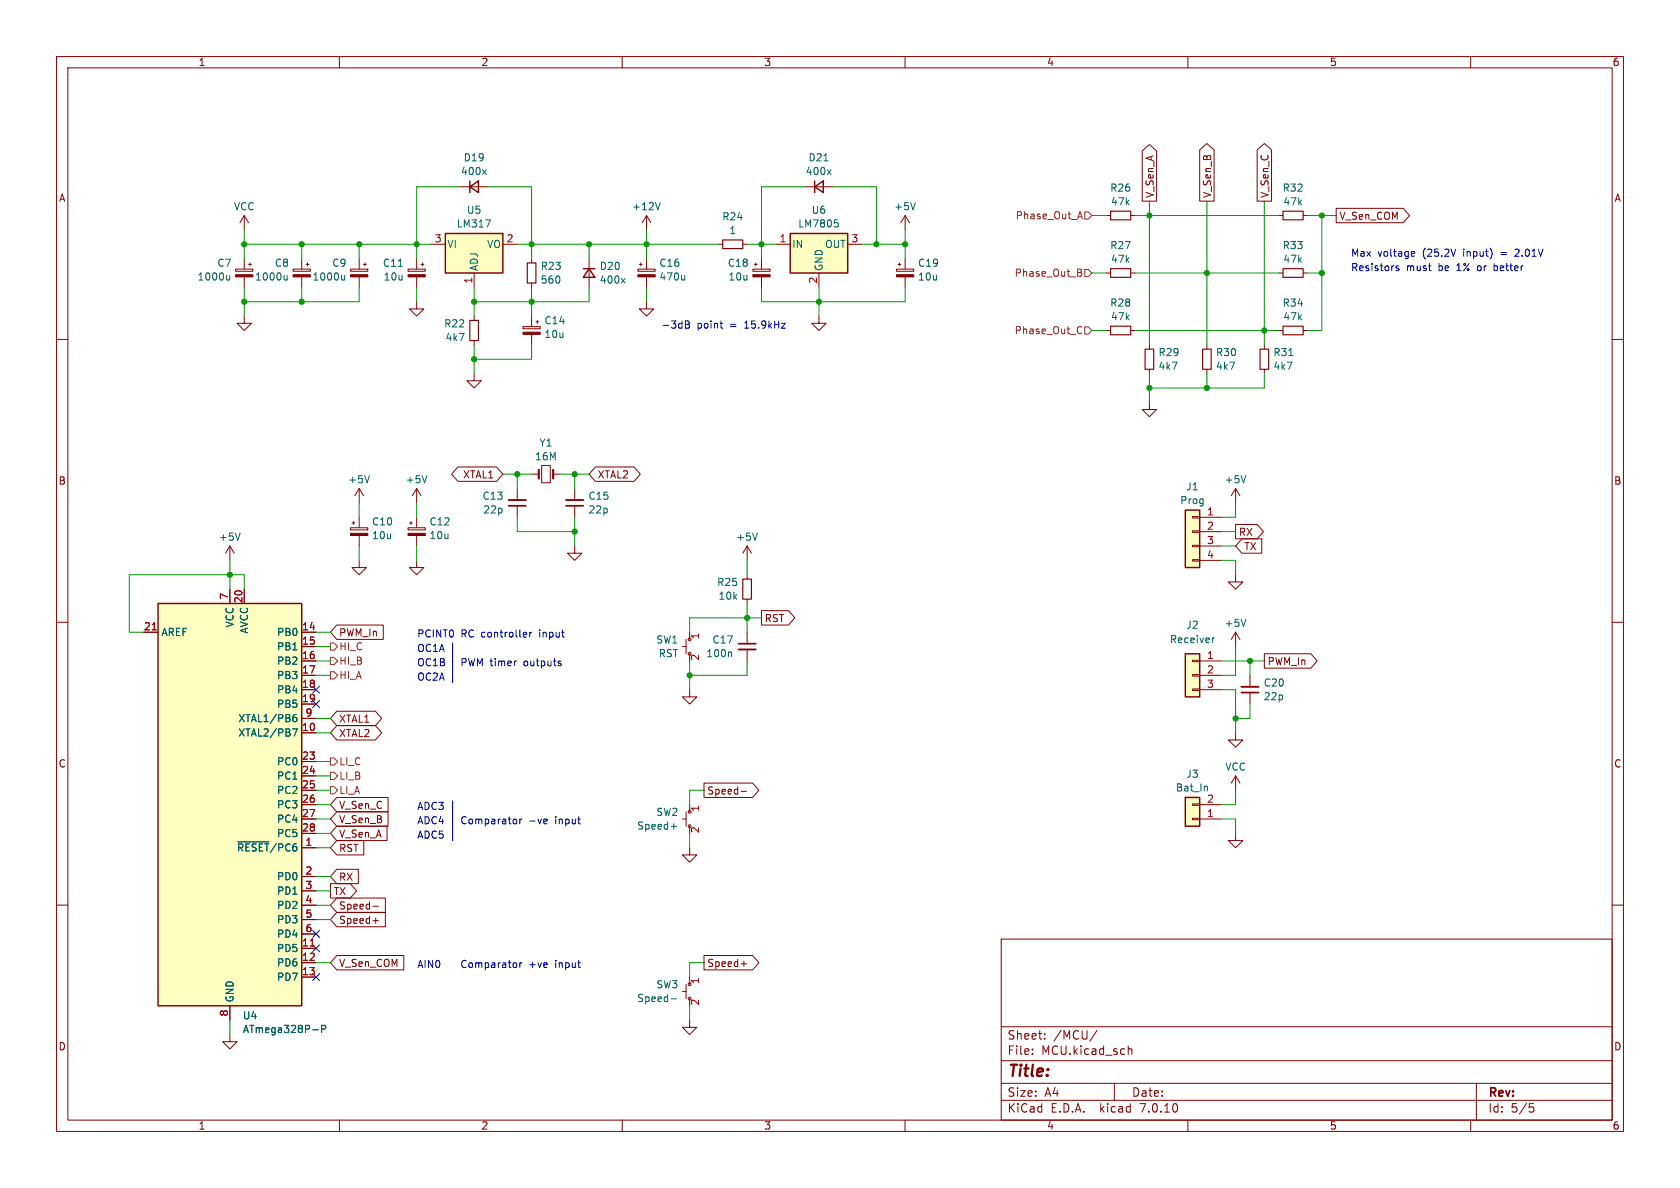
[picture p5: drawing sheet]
<svg xmlns="http://www.w3.org/2000/svg" width="297mm" height="210mm" viewBox="0 0 297 210" stroke-linecap="round" stroke-linejoin="round" font-family="sans-serif">
<g fill="none" stroke="#840000" stroke-width=".18">
<path d="M10 10h277v190h-277zM12 12h273v186h-273zM60 10v2M110 10v2M160 10v2M210 10v2M260 10v2M43.2 38.1v2.5M43.2 38.1l-.8 1.3M43.2 38.1l.7 1.3M81.3 33h5.1M114.3 38.1l.8 1.3"/>
<path d="M114.3 38.1v2.5M114.3 38.1l-.8 1.3M142.2 33h5.1M160 38.1l-.7 1.3M160 38.1v2.5M160 38.1l.8 1.3M195.6 38.1h.7M199.9 38.1h.8M201.9 26.7l1.3-1.1 1.3 1.1v8.9h-2.6zM212.1 26.5l1.3-1.1 1.2 1.1v9.1h-2.5zM222.2 26.5l1.3-1.1 1.3 1.1v9.1h-2.6zM226.1 38.1h.7"/>
<path d="M230.4 38.1h.7M236.2 36.8h11.9l1.1 1.3-1.1 1.3h-11.9zM10 60h2M41.7 47.6h3v.4h-3zM43.2 55.9v1.3h-1.3l1.3 1.2 1.2-1.2h-1.2M43.2 45.7v1.9M43.2 48.9v1.9M43.9 46.7h.5M44.2 46.5v.5M51.8 47.6h3.1v.4h-3.1zM53.3 45.7v1.9M53.3 48.9v1.9"/>
<path d="M54.1 46.7h.5M54.4 46.5v.5M62 47.6h3v.4h-3zM63.5 45.7v1.9M63.5 48.9v1.9M64.3 46.7h.5M64.5 46.5v.5M72.1 47.6h3.1v.4h-3.1zM73.7 53.3v1.3h-1.3l1.3 1.3 1.2-1.3h-1.2M73.7 45.7v1.9M73.7 48.9v1.9M74.4 46.7h.5"/>
<path d="M74.7 46.5v.5M76.2 43.2h2.5M83.8 48.3v2.5M83.8 55.9v.7M88.9 43.2h2.5M92.5 57.7h3v.4h-3zM94 45.7v.8M94 50v.8M94 55.9v1.8M94 59.1v1.9M94.7 56.9h.5M95 56.6v.6"/>
<path d="M104.1 45.7v5.1M112.8 47.6h3v.4h-3zM113 46.7h.5M113.3 46.5v.5M114.3 53.3v1.3h-1.3l1.3 1.3 1.3-1.3h-1.3M114.3 45.7v1.9M114.3 48.9v1.9M127 43.2h.8M131.3 43.2h.8M133.1 47.6h3v.4h-3zM133.3 46.7h.6M133.6 46.5v.5"/>
<path d="M134.6 45.7v1.9M134.6 48.9v1.9M137.2 43.2h2.5M144.8 55.9v1.3h-1.3l1.3 1.2 1.2-1.2h-1.2M144.8 48.3v2.5M149.9 43.2h2.5M158.5 47.6h3v.4h-3zM158.7 46.7h.6M159 46.5v.5M160 45.7v1.9M160 48.9v1.9M195.6 58.4h.7"/>
<path d="M195.6 48.3h.7M199.9 58.4h.8M199.9 48.3h.8M226.1 58.4h.7M226.1 48.3h.7M230.4 58.4h.7M230.4 48.3h.7M285 60h2M83.8 66v1.3h-1.3l1.3 1.3 1.3-1.3h-1.3M83.8 60.2v.8M203.2 71.1v1.3h1.3l-1.3 1.3-1.3-1.3h1.3M203.2 61v.7"/>
<path d="M203.2 65.3v.7M213.4 61v.7M213.4 65.3v.7M223.5 61v.7M223.5 65.3v.7M40.6 96.5l-.7 1.3M40.6 96.5v2.6M40.6 96.5l.8 1.3M62 93.3h3v.4h-3zM62.2 92.5h.5M62.5 92.2v.5M63.5 99.1v1.2h-1.3l1.3 1.3 1.3-1.3h-1.3"/>
<path d="M63.5 86.4v2.5M63.5 91.4v1.9M63.5 94.7v1.8M63.5 86.4l-.8 1.2M63.5 86.4l.8 1.2M72.1 93.3h3.1v.4h-3.1zM72.4 92.5h.5M72.6 92.2v.5M73.7 99.1v1.2h-1.3l1.3 1.3 1.2-1.3h-1.2M73.7 86.4v2.5M73.7 91.4v1.9M73.7 94.7v1.8"/>
<path d="M73.7 86.4l-.8 1.2M73.7 86.4l.7 1.2M81 82.5h6.8l1.1 1.3-1.1 1.3h-6.8l-1.2-1.3zM91.4 86.4v2M91.4 89.4v2M94 83.8h1.2M95.8 82.3h1.5v3h-1.5zM97.8 83.8h1.3M101.6 96.5v1.3h-1.3l1.3 1.3 1.3-1.3h-1.3M101.6 86.4v2M101.6 89.4v2M105.3 82.5h6.8l1.1 1.3-1.1 1.3h-6.8l-1.2-1.3z"/>
<path d="M132.1 96.5v2.6M132.1 96.5l.7 1.3M132.1 96.5l-.8 1.3M210.8 98.9h1.3v.3h-1.3zM210.8 96.4h1.3v.2h-1.3zM210.8 93.9h1.3v.2h-1.3zM210.8 91.3h1.3v.3h-1.3zM212.1 91.4h3.8M212.1 94h3.8M212.1 96.5h3.8M212.1 99.1h3.8M218.4 92.7h3.9l1.1 1.3-1.1 1.3h-3.9z"/>
<path d="M218.4 86.4v2.5M218.4 86.4l.8 1.2M218.4 86.4l-.7 1.2M219.6 95.2h3.5v2.6h-3.5l-1.2-1.3zM10 110h2M25.4 111.8h2.5M40.6 104.1v2.6M43.2 104.1v2.6M53.3 114.3h2.6M53.3 111.8h2.6M53.3 116.8h2.6M53.3 119.4h2.6"/>
<path d="M59.5 110.5h8.3v2.5h-8.3l-1.1-1.2zM120.6 114.3h.7M121.3 113v2.6M121.9 111.8v1.2M121.9 115.6v1.2M132.1 101.6v.8M132.1 105.9v.8M132.1 111.8v2M132.1 114.8v2M134.6 107.9h4.8l1.1 1.3-1.1 1.3h-4.8zM210.8 119.3h1.3v.2h-1.3zM210.8 116.7h1.3v.3h-1.3z"/>
<path d="M212.1 116.8h3.8M212.1 119.4h3.8M218.4 101.6v1.3h-1.2l1.2 1.2 1.3-1.2h-1.3M218.4 111.8l.8 1.2M218.4 111.8v2.5M218.4 111.8l-.7 1.2M221 119.4v2M223.5 115.6h8.2l1.2 1.2-1.2 1.3h-8.2zM285 110h2M53.3 129.5h2.6M53.3 121.9h2.6M53.3 124.5h2.6"/>
<path d="M53.3 134.6h2.6M53.3 137.2h2.6M53.3 139.7h2.6M53.3 127h2.6M59.5 128.3h6.9l1.1 1.2-1.1 1.3h-6.9l-1.1-1.3zM59.5 125.7h6.9l1.1 1.3-1.1 1.3h-6.9l-1.1-1.3zM121.9 121.9v1.3h-1.3l1.3 1.3 1.3-1.3h-1.3M124.5 138.4h8.6l1.1 1.3-1.1 1.3h-8.6zM131 139.9h1M210.8 121.8h1.3v.2h-1.3zM212.1 121.9h3.8M218.4 129.5v1.3h-1.2l1.2 1.3 1.3-1.3h-1.3"/>
<path d="M218.4 137.2v2.5M218.4 137.2l-.7 1.2M218.4 137.2l.8 1.2M221 122.4v2.1M10 160h2M53.3 144.8h2.6M53.3 149.9h2.6M53.3 154.9h2.6M53.3 142.2h2.6M53.3 147.3h2.6M53.3 157.5h2.6M58.4 156.2h3.5l1.1 1.3-1.1 1.3h-3.5z"/>
<path d="M59.5 148.6h4.8v2.5h-4.8l-1.1-1.2zM59.5 153.7h3.8v2.5h-3.8l-1.1-1.3zM59.5 158.7h8.6v2.6h-8.6l-1.1-1.3zM59.5 143.5h9.1v2.6h-9.1l-1.1-1.3zM59.5 146h8.9v2.6h-8.9l-1.1-1.3zM59.5 141h9.1v2.5h-9.1l-1.1-1.3zM120.6 144.8h.7M121.3 143.5v2.6M121.9 149.9v1.2h-1.3l1.3 1.3 1.3-1.3h-1.3M121.9 142.2v1.3M121.9 146.1v1.2M210.8 142.1h1.3v.3h-1.3z"/>
<path d="M210.8 144.7h1.3v.2h-1.3zM212.1 144.8h3.8M212.1 142.2h3.8M218.4 147.3v1.3h-1.2l1.2 1.3 1.3-1.3h-1.3M285 160h2M40.6 177.8v2.5M53.3 167.6h2.6M53.3 170.2h2.6M53.3 172.7h2.6M53.3 160h2.6M53.3 162.6h2.6M53.3 165.1h2.6"/>
<path d="M59.5 168.9h11.9v2.6h-11.9l-1.1-1.3zM59.5 161.3h8.6v2.5h-8.6l-1.1-1.2zM65.9 162.7h1M65.9 160.2h1M120.6 175.3h.7M121.3 174v2.5M121.9 172.7v1.3M121.9 176.5v1.3M124.5 168.9h8.6l1.1 1.3-1.1 1.3h-8.6zM131 170.4h1M177 166h108v32h-108zM40.6 182.9v1.3h1.3l-1.3 1.2-1.2-1.2h1.2"/>
<path d="M60 198v2M110 198v2M121.9 180.3v1.3h-1.3l1.3 1.3 1.3-1.3h-1.3M160 198v2M177 194.5h108M177 191.5h108M177 187.5h108M177 181.5h108M182.5 186.3v.1M182.5 185.5v.1M184.7 183.6v.1M184.7 182.8v.1"/>
<path d="M194 182.1l-1.3 2M197 191.5v3M199.5 184.9v1.5M199.5 185.5l.2-.1 .3 .1 .1 .9M210 198v2M260 198v2M261 191.5v6.5M270.4 195.1h.7M270.5 195.7h.4l.3 .3-.2 .5-.5 .1"/>
<circle cx="121.9" cy="113" r=".25"/>
<circle cx="121.9" cy="115.6" r=".25"/>
<circle cx="121.9" cy="146" r=".25"/>
<circle cx="121.9" cy="143.5" r=".25"/>
<circle cx="121.9" cy="174" r=".25"/>
<circle cx="121.9" cy="176.5" r=".25"/>
</g>
<path d="M83.1 33l1.5-1v2zM83.1 32v2M144 33l1.5-1v2zM144 32v2M78.7 41.3h10.2v7h-10.2zM103.1 47.5h2.1M104.1 47.5l1.1 1.5h-2.1zM139.7 41.3h10.2v7h-10.2zM209.5 90.2h2.6v10.1h-2.6zM27.9 106.7h25.4v71.1h-25.4zM209.5 115.6h2.6v7.6h-2.6zM209.5 141h2.6v5.1h-2.6z" fill="none" stroke="#840000" stroke-width=".25"/>
<g fill="none" stroke="#006464" stroke-width=".18">
<path d="M85.3 30l.7 .9M85.8 38.9h.9l-.6 1.2M86 30l-.7 .9M116.7 35.8l-.4 1.3M145.7 28.4h.7M146.3 30l.6 .9M146.9 30l-.6 .9M147.5 38.9h.6M148 39.3l.2 .3v.3l-.2 .2M161.8 35.8l-.4 1.3M40.6 49.4l-.2 .1-.3-.1M40.6 48.7v.8"/>
<path d="M50.8 48.7v.8M50.8 49.4l-.2 .1-.3-.1M60.9 49.4l-.2 .1-.3-.1M60.9 48.7v.8M70.4 47.1h.7M109.8 49.2l.7 .9M110.5 49.2l-.7 .9M121 48.7v.8M121 49.4l-.1 .1M227.9 62.9h.7M42.5 94.2l-.5 1.3M65.3 84.1l-.4 1.2"/>
<path d="M75.5 84.1l-.4 1.2M133.9 94.2l-.4 1.3M220.3 84.1l-.5 1.2M129.2 115.3l.1 .1v.7M214.3 112.8v.8M214.7 112.8l-.4 .2M220.3 109.5l-.5 1.2M51.7 128.8h.9l-.6 1.3M51.8 126.9l.4-.1 .3 .2-.1 .5-.4 .1-.2-.1M52.4 126.3l-.4 .1-.2 .2M213.4 139l.1 .8M42 148.8h5.5"/>
<path d="M118.6 146.1h1M118.6 176.6h1M55.3 182h.9M56.9 181.9h.6l.1-.2-.1-.3-.6-.1v1.2"/>
</g>
<g fill="none" stroke="#840000" stroke-width=".2">
<path d="M196.3 37.3h3.6v1.6h-3.6zM226.8 37.3h3.6v1.6h-3.6zM83.1 56.6h1.5v3.6h-1.5zM93.2 46.5h1.5v3.5h-1.5zM127.8 42.4h3.5v1.5h-3.5zM196.3 57.7h3.6v1.5h-3.6zM196.3 47.5h3.6v1.5h-3.6zM226.8 47.5h3.6v1.5h-3.6zM226.8 57.7h3.6v1.5h-3.6zM202.4 61.7h1.6v3.6h-1.6zM212.6 61.7h1.5v3.6h-1.5zM222.8 61.7h1.5v3.6h-1.5z"/>
<path d="M131.3 102.4h1.5v3.5h-1.5z"/>
</g>
<g fill="#ffffc2" stroke="#ffffc2" stroke-width=".18">
<path d="M139.7 41.3h10.2v7h-10.2z"/>
<path d="M78.7 41.3h10.2v7h-10.2z"/>
<path d="M27.9 106.7h25.4v71.1h-25.4z"/>
<path d="M209.5 141h2.6v5.1h-2.6z"/>
<path d="M209.5 115.6h2.6v7.6h-2.6z"/>
<path d="M209.5 90.2h2.6v10.1h-2.6z"/>
</g>
<g fill="#840000" stroke="#840000" stroke-width=".18">
<path d="M158.5 48.6h3v.3h-3z"/>
<path d="M72.1 48.6h3.1v.3h-3.1z"/>
<path d="M62 94.3h3v.4h-3z"/>
<path d="M92.5 58.7h3v.4h-3z"/>
<path d="M72.1 94.3h3.1v.4h-3.1z"/>
<path d="M51.8 48.6h3.1v.3h-3.1z"/>
<path d="M41.7 48.6h3v.3h-3z"/>
<path d="M112.8 48.6h3v.3h-3z"/>
<path d="M62 48.6h3v.3h-3z"/>
<path d="M133.1 48.6h3v.3h-3z"/>
</g>
<path d="M89.9 88.4h3.1M100.1 88.4h3M130.6 114.8h3M219.5 121.4h3" fill="none" stroke="#840000" stroke-width=".33"/>
<path d="M89.9 89.4h3.1M100.1 89.4h3M130.6 113.8h3M219.5 122.4h3" fill="none" stroke="#840000" stroke-width=".3"/>
<path d="M95.2 83.1v1.5M97.8 83.1v1.5" fill="none" stroke="#840000" stroke-width=".38"/>
<path d="M26.9 111.3h.7M54.9 167.2h.7" fill="none" stroke="#a90000" stroke-width=".18"/>
<g fill="none" stroke="#725600" stroke-width=".18">
<path d="M190.6 38.3h.6M190.9 37.4l.5 1.3M191.8 37.5h.6l.6 .6-.6 .6h-.6zM190.5 47.6l.6 .1 .1 .2-.3 .3M190.5 48.2h.4M190.9 57.7l.3 .2M190.9 48.2l.3 .2v.3l-.7 .1M191.2 58.9l-.3 .1M191.8 47.6h.6l.6 .7-.6 .6h-.6zM191.8 57.8h.6l.6 .6-.6 .7h-.6zM58.4 116.2h.7l.6 .6-.6 .7h-.7zM58.4 118.7h.7l.6 .7-.6 .6h-.7z"/>
<path d="M58.4 113.7h.7l.6 .6-.6 .6h-.7zM58.4 134h.7l.6 .6-.6 .7h-.7zM58.4 136.5h.7l.6 .7-.6 .6h-.7zM58.4 139.1h.7l.6 .6-.6 .6h-.7z"/>
</g>
<g fill="none" stroke="#0000c2" stroke-width=".18">
<path d="M121.2 56.7h.4l.2 .3-.2 .3 .2 .2 .1 .3-.2 .2h-.5zM121.2 57.3h.4M127.3 57.2h.5M127.5 57.9l.3 .1M247.3 47.1l-.3-.1-.2 .2v.2l.5 .1v.3h-.5M249.7 44.5h.3l.1 .3-.6 .1M250 45.2l-.3 .1M264.1 46.6v1.2M264.1 47.8h.2M264.3 47l-.2 .1M268 44l-.2 .2M268.5 44.6l-.7 .7h.8"/>
<path d="M80 113.7v7zM91.3 116.8l-.2 .1M92.7 111.8h.4v.3l-.6 .1M93.1 112.6h-.4M93.7 111.8v.8M94 111.8l-.3 .2M99 117.3l.2 .2-.2 .2M99 116.8l.2 .1M80 141.6v7zM91.1 144.8l.3 .2v.4l-.3 .2M91.9 144.8v.8M92.3 144.8l-.4 .2"/>
<path d="M96.3 144.8l.4 .1v.2l-.6 .1M96.7 145.6h-.4M91.1 170.2l.3 .2v.4l-.3 .2M91.9 170.2v.8M92.3 170.2l-.4 .2"/>
</g>
<g fill="none" stroke="#009600" stroke-width=".18">
<path d="M81.3 33h-7.6v12.7M86.4 33h7.6v12.7M142.2 33h-7.6v12.7M147.3 33h7.6v10.2M193 38.1h2.6M200.7 38.1h25.4M203.2 35.6v25.4M213.4 35.6v25.4M223.5 35.6v25.4M231.1 38.1h5.1M233.7 38.1v20.3h-2.6M43.2 40.6v5.1"/>
<path d="M43.2 50.8v5.1M43.2 43.2h33M53.3 43.2v2.5M53.3 50.8v2.5M63.5 43.2v2.5M63.5 50.8v2.5h-20.3M73.7 50.8v2.5M83.8 50.8v5.1M91.4 43.2h35.6M94 50.8v5.1M104.1 50.8v2.5h-20.3M104.1 43.2v2.5"/>
<path d="M114.3 40.6v5.1M114.3 50.8v2.5M132.1 43.2h5.1M134.6 50.8v2.5h25.4v-2.5M144.8 50.8v5.1M152.4 43.2h7.6M160 40.6v5.1M193 58.4h2.6M193 48.3h2.6M200.7 58.4h25.4M200.7 48.3h25.4M231.1 48.3h2.6"/>
<path d="M83.8 61v5M94 61v2.5h-10.2M203.2 66v5.1M213.4 66v2.6M223.5 66v2.6h-20.3M40.6 99.1v5M63.5 88.9v2.5M63.5 96.5v2.6M73.7 88.9v2.5M73.7 96.5v2.6M88.9 83.8h5.1M91.4 83.8v2.6"/>
<path d="M91.4 91.4v2.6h10.2M99.1 83.8h5M101.6 83.8v2.6M101.6 91.4v5.1M132.1 99.1v2.5M215.9 94h2.5M215.9 99.1h2.5v2.5M215.9 96.5h2.5M218.4 88.9v2.5h-2.5M43.2 104.1v-2.5h-20.3v10.2h2.5M55.9 111.8h2.5M55.9 116.8h2.5"/>
<path d="M55.9 114.3h2.5M55.9 119.4h2.5M121.9 116.8v5.1M132.1 106.7v5.1M132.1 116.8v2.6h-10.2M134.6 109.2h-12.7v2.6M215.9 116.8h7.6M218.4 114.3v5.1h-2.5M221 116.8v2.6M55.9 139.7h2.5M55.9 127h2.5M55.9 129.5h2.5"/>
<path d="M55.9 134.6h2.5M55.9 137.2h2.5M124.5 139.7h-2.6v2.5M215.9 121.9h2.5v7.6M218.4 139.7v2.5h-2.5M221 124.5v2.5h-2.6M55.9 144.8h2.5M55.9 142.2h2.5M55.9 149.9h2.5M55.9 147.3h2.5M55.9 154.9h2.5M55.9 157.5h2.5"/>
<path d="M121.9 147.3v2.6M215.9 144.8h2.5v2.5M55.9 162.6h2.5M55.9 170.2h2.5M55.9 160h2.5M121.9 177.8v2.5M124.5 170.2h-2.6v2.5M40.6 180.3v2.6"/>
</g>
<path d="M55.3 123.9l1.2 1.2M55.3 121.3l1.2 1.2M56.5 123.9l-1.2 1.2M56.5 121.3l-1.2 1.2M55.3 172.1l1.2 1.2M55.3 167l1.2 1.2M55.3 164.5l1.2 1.2M56.5 172.1l-1.2 1.2M56.5 167l-1.2 1.2M56.5 164.5l-1.2 1.2" fill="none" stroke="#000084" stroke-width=".18"/>
<g fill="#009600" stroke="#009600" stroke-width=".18">
<circle cx="94" cy="43.2" r=".46"/>
<circle cx="83.8" cy="53.3" r=".46"/>
<circle cx="94" cy="53.3" r=".46"/>
<circle cx="83.8" cy="63.5" r=".46"/>
<circle cx="73.7" cy="43.2" r=".46"/>
<circle cx="114.3" cy="43.2" r=".46"/>
<circle cx="104.1" cy="43.2" r=".46"/>
<circle cx="43.2" cy="43.2" r=".46"/>
<circle cx="53.3" cy="43.2" r=".46"/>
<circle cx="63.5" cy="43.2" r=".46"/>
<circle cx="53.3" cy="53.3" r=".46"/>
<circle cx="43.2" cy="53.3" r=".46"/>
<circle cx="40.6" cy="101.6" r=".46"/>
<circle cx="91.4" cy="83.8" r=".46"/>
<circle cx="101.6" cy="83.8" r=".46"/>
<circle cx="101.6" cy="94" r=".46"/>
<circle cx="121.9" cy="119.4" r=".46"/>
<circle cx="132.1" cy="109.2" r=".46"/>
<circle cx="223.5" cy="58.4" r=".46"/>
<circle cx="203.2" cy="38.1" r=".46"/>
<circle cx="213.4" cy="48.3" r=".46"/>
<circle cx="233.7" cy="38.1" r=".46"/>
<circle cx="233.7" cy="48.3" r=".46"/>
<circle cx="154.9" cy="43.2" r=".46"/>
<circle cx="160" cy="43.2" r=".46"/>
<circle cx="144.8" cy="53.3" r=".46"/>
<circle cx="134.6" cy="43.2" r=".46"/>
<circle cx="221" cy="116.8" r=".46"/>
<circle cx="213.4" cy="68.6" r=".46"/>
<circle cx="218.4" cy="127" r=".46"/>
<circle cx="203.2" cy="68.6" r=".46"/>
</g>
<text font-size="2.8" fill="#840000" x="178" y="190.9">Title:</text>
<g font-size="2.1" fill="#840000">
<text x="178" y="184">Sheet:</text>
<text x="186.2" y="184">/MCU/</text>
<text x="178" y="186.7">File:</text>
<text x="184.1" y="186.7">MCU.kicad_sch</text>
<text x="178" y="196.9">KiCad</text>
<text x="178" y="194.1">Size:</text>
<text x="184.7" y="194.1">A4</text>
<text x="185.7" y="196.9">E.D.A.</text>
<text x="194.6" y="196.9">kicad</text>
<text x="200" y="194.1">Date:</text>
<text x="201.8" y="196.9">7.0.10</text>
<text x="263" y="194.3">Rev:</text>
<text x="263" y="196.9">Id:</text>
<text x="267.1" y="196.9">5/5</text>
</g>
<g font-size="1.8" fill="#840000">
<text x="35" y="11.9">1</text>
<text x="85" y="11.9">2</text>
<text x="135" y="11.9">3</text>
<text x="185" y="11.9">4</text>
<text x="235" y="11.9">5</text>
<text x="285" y="11.9">6</text>
<text x="10.3" y="35.9">A</text>
<text x="204.2" y="35.1" transform="rotate(-90 204.2 35.1)">V_Sen_A</text>
<text x="214.3" y="35.1" transform="rotate(-90 214.3 35.1)">V_Sen_B</text>
<text x="224.5" y="35.1" transform="rotate(-90 224.5 35.1)">V_Sen_C</text>
<text x="285.3" y="35.9">A</text>
<text x="236.7" y="39.1">V_Sen_COM</text>
<text x="10.3" y="85.9">B</text>
<text x="81.8" y="84.8">XTAL1</text>
<text x="105.6" y="84.8">XTAL2</text>
<text x="285.3" y="85.9">B</text>
<text x="218.9" y="94.9">RX</text>
<text x="219.9" y="97.5">TX</text>
<text x="59.8" y="112.7">PWM_In</text>
<text x="135.1" y="110.2">RST</text>
<text x="224" y="117.8">PWM_In</text>
<text x="59.8" y="130.5">XTAL2</text>
<text x="59.8" y="128">XTAL1</text>
<text x="10.3" y="135.9">C</text>
<text x="285.3" y="135.9">C</text>
<text x="59.8" y="143.2">V_Sen_C</text>
<text x="124.9" y="140.7">Speed-</text>
<text x="59.8" y="145.7">V_Sen_B</text>
<text x="59.8" y="148.3">V_Sen_A</text>
<text x="59.8" y="150.8">RST</text>
<text x="59.8" y="155.9">RX</text>
<text x="58.9" y="158.4">TX</text>
<text x="59.8" y="161">Speed-</text>
<text x="59.8" y="163.5">Speed+</text>
<text x="59.8" y="171.1">V_Sen_COM</text>
<text x="124.9" y="171.1">Speed+</text>
<text x="10.3" y="185.9">D</text>
<text x="285.3" y="185.9">D</text>
<text x="35" y="199.9">1</text>
<text x="85" y="199.9">2</text>
<text x="135" y="199.9">3</text>
<text x="185" y="199.9">4</text>
<text x="235" y="199.9">5</text>
<text x="285" y="199.9">6</text>
</g>
<g font-size="1.8" fill="#006464">
<text x="81.9" y="28.7">D19</text>
<text x="142.8" y="28.7">D21</text>
<text x="81.4" y="31.1">400x</text>
<text x="142.3" y="31.1">400x</text>
<text x="196.2" y="34.1">R26</text>
<text x="226.7" y="34.1">R32</text>
<text x="41.3" y="37.4">VCC</text>
<text x="80.7" y="40.4">LM317</text>
<text x="82.4" y="38">U5</text>
<text x="111.7" y="37.4">+12V</text>
<text x="127.6" y="39.2">R24</text>
<text x="128.8" y="41.6">1</text>
<text x="141" y="40.4">LM7805</text>
<text x="143.4" y="38">U6</text>
<text x="158" y="37.4">+5V</text>
<text x="196.3" y="36.5">47k</text>
<text x="226.8" y="36.5">47k</text>
<text x="38.3" y="47.4">C7</text>
<text x="48.5" y="47.4">C8</text>
<text x="58.6" y="47.4">C9</text>
<text x="67.6" y="47.4">C11</text>
<text x="79" y="44">VI</text>
<text x="86" y="44">VO</text>
<text x="95.5" y="47.9">R23</text>
<text x="105.9" y="47.9">D20</text>
<text x="116.5" y="47.4">C16</text>
<text x="128.6" y="47.4">C18</text>
<text x="140" y="44">IN</text>
<text x="145.8" y="44">OUT</text>
<text x="162.2" y="47.4">C19</text>
<text x="196.2" y="44.2">R27</text>
<text x="196.3" y="46.7">47k</text>
<text x="226.7" y="44.2">R33</text>
<text x="226.8" y="46.7">47k</text>
<text x="34.8" y="49.8">1000u</text>
<text x="45" y="49.8">1000u</text>
<text x="55.1" y="49.8">1000u</text>
<text x="67.7" y="49.8">10u</text>
<text x="84.7" y="48" transform="rotate(-90 84.7 48)">ADJ</text>
<text x="95.5" y="50.3">560</text>
<text x="105.9" y="50.3">400x</text>
<text x="116.5" y="49.8">470u</text>
<text x="128.7" y="49.8">10u</text>
<text x="145.6" y="48" transform="rotate(-90 145.6 48)">GND</text>
<text x="162.2" y="49.8">10u</text>
<text x="78.4" y="58.1">R22</text>
<text x="96.1" y="57.5">C14</text>
<text x="96.1" y="59.9">10u</text>
<text x="196.2" y="54.4">R28</text>
<text x="196.3" y="56.8">47k</text>
<text x="226.7" y="54.4">R34</text>
<text x="226.8" y="56.8">47k</text>
<text x="78.7" y="60.5">4k7</text>
<text x="204.7" y="65.6">4k7</text>
<text x="204.7" y="63.2">R29</text>
<text x="214.9" y="65.6">4k7</text>
<text x="214.9" y="63.2">R30</text>
<text x="225" y="65.6">4k7</text>
<text x="225" y="63.2">R31</text>
<text x="94.5" y="81.6">16M</text>
<text x="95.3" y="79.1">Y1</text>
<text x="61.5" y="85.6">+5V</text>
<text x="71.6" y="85.6">+5V</text>
<text x="85.2" y="88.5">C13</text>
<text x="103.9" y="88.5">C15</text>
<text x="208.5" y="89.3">Prog</text>
<text x="209.6" y="86.9">J1</text>
<text x="216.4" y="85.6">+5V</text>
<text x="38.6" y="95.8">+5V</text>
<text x="65.7" y="93.1">C10</text>
<text x="65.7" y="95.5">10u</text>
<text x="75.8" y="93.1">C12</text>
<text x="75.8" y="95.5">10u</text>
<text x="85.3" y="91">22p</text>
<text x="103.9" y="91">22p</text>
<text x="130" y="95.8">+5V</text>
<text x="126.7" y="103.8">R25</text>
<text x="126.9" y="106.2">10k</text>
<text x="28.4" y="112.6">AREF</text>
<text x="41.5" y="111" transform="rotate(-90 41.5 111)">VCC</text>
<text x="44" y="112.1" transform="rotate(-90 44 112.1)">AVCC</text>
<text x="48.9" y="112.6">PB0</text>
<text x="115.9" y="114">SW1</text>
<text x="125.9" y="114">C17</text>
<text x="206.7" y="113.9">Receiver</text>
<text x="209.6" y="111.4">J2</text>
<text x="216.4" y="111">+5V</text>
<text x="48.9" y="115.2">PB1</text>
<text x="48.9" y="117.7">PB2</text>
<text x="116.4" y="116.4">RST</text>
<text x="124.8" y="116.4">100n</text>
<text x="48.9" y="120.2">PB3</text>
<text x="48.9" y="122.8">PB4</text>
<text x="48.9" y="125.3">PB5</text>
<text x="223.3" y="121.6">C20</text>
<text x="223.3" y="124">22p</text>
<text x="42" y="130.4">XTAL2/PB7</text>
<text x="42" y="127.9">XTAL1/PB6</text>
<text x="48.9" y="135.5">PC0</text>
<text x="209.6" y="137.7">J3</text>
<text x="216.5" y="136.4">VCC</text>
<text x="48.9" y="138">PC1</text>
<text x="48.9" y="140.6">PC2</text>
<text x="48.9" y="143.1">PC3</text>
<text x="207.8" y="140.1">Bat_In</text>
<text x="48.9" y="145.6">PC4</text>
<text x="48.9" y="148.2">PC5</text>
<text x="112.5" y="146.9">Speed+</text>
<text x="115.9" y="144.4">SW2</text>
<text x="41.8" y="150.7">~{RESET}/PC6</text>
<text x="48.9" y="155.8">PD0</text>
<text x="48.9" y="158.3">PD1</text>
<text x="48.9" y="160.9">PD2</text>
<text x="48.9" y="163.4">PD3</text>
<text x="48.9" y="166">PD4</text>
<text x="48.9" y="168.5">PD5</text>
<text x="48.9" y="171">PD6</text>
<text x="48.9" y="173.6">PD7</text>
<text x="41.5" y="177.3" transform="rotate(-90 41.5 177.3)">GND</text>
<text x="112.5" y="177.3">Speed-</text>
<text x="115.9" y="174.9">SW3</text>
<text x="42.8" y="180.4">U4</text>
<text x="42.8" y="182.8">ATmega328P-P</text>
</g>
<g font-size="1.8" fill="#725600">
<text x="179.5" y="39">Phase_Out_A</text>
<text x="179.3" y="49.1">Phase_Out_B</text>
<text x="179.3" y="59.3">Phase_Out_C</text>
<text x="59.9" y="117.7">HI_B</text>
<text x="59.9" y="115.2">HI_C</text>
<text x="59.9" y="120.2">HI_A</text>
<text x="59.9" y="135.5">LI_C</text>
<text x="59.9" y="138">LI_B</text>
<text x="59.9" y="140.6">LI_A</text>
</g>
<g font-size="1.8" fill="#a90000">
<text x="76.8" y="42.9">3</text>
<text x="89.5" y="42.9">2</text>
<text x="137.7" y="42.9">1</text>
<text x="150.4" y="42.9">3</text>
<text x="83.6" y="50.2" transform="rotate(-90 83.6 50.2)">1</text>
<text x="144.5" y="50.2" transform="rotate(-90 144.5 50.2)">2</text>
<text x="213.3" y="91.2">1</text>
<text x="213.3" y="93.7">2</text>
<text x="213.3" y="96.3">3</text>
<text x="213.3" y="98.8">4</text>
<text x="40.4" y="106.1" transform="rotate(-90 40.4 106.1)">7</text>
<text x="42.9" y="106.7" transform="rotate(-90 42.9 106.7)">20</text>
<text x="25.4" y="111.5">21</text>
<text x="53.3" y="111.5">14</text>
<text x="123.9" y="113.1" transform="rotate(-90 123.9 113.1)">1</text>
<text x="53.3" y="114">15</text>
<text x="53.3" y="116.6">16</text>
<text x="53.3" y="119.1">17</text>
<text x="123.9" y="116.9" transform="rotate(-90 123.9 116.9)">2</text>
<text x="213.3" y="116.6">1</text>
<text x="213.3" y="119.1">2</text>
<text x="53.3" y="121.7">18</text>
<text x="53.3" y="124.2">19</text>
<text x="213.3" y="121.7">3</text>
<text x="53.3" y="129.3">10</text>
<text x="53.9" y="126.7">9</text>
<text x="53.3" y="134.4">23</text>
<text x="53.3" y="136.9">24</text>
<text x="53.3" y="139.4">25</text>
<text x="53.3" y="142">26</text>
<text x="123.9" y="143.6" transform="rotate(-90 123.9 143.6)">1</text>
<text x="213.3" y="142">2</text>
<text x="53.3" y="144.5">27</text>
<text x="53.3" y="147.1">28</text>
<text x="53.9" y="149.6">1</text>
<text x="123.9" y="147.4" transform="rotate(-90 123.9 147.4)">2</text>
<text x="213.3" y="144.5">1</text>
<text x="53.9" y="154.7">2</text>
<text x="53.9" y="157.2">3</text>
<text x="53.9" y="159.8">4</text>
<text x="53.3" y="167.4">11</text>
<text x="53.9" y="162.3">5</text>
<text x="53.9" y="164.8">6</text>
<text x="53.3" y="169.9">12</text>
<text x="53.3" y="172.5">13</text>
<text x="40.4" y="179.8" transform="rotate(-90 40.4 179.8)">8</text>
<text x="123.9" y="177.9" transform="rotate(-90 123.9 177.9)">2</text>
<text x="123.9" y="174.1" transform="rotate(-90 123.9 174.1)">1</text>
</g>
<g font-size="1.8" fill="#0000c2">
<text x="238.8" y="45.5">Max</text>
<text x="243.6" y="45.5">voltage</text>
<text x="251.6" y="45.5">(25.2V</text>
<text x="259" y="45.5">input)</text>
<text x="265.8" y="45.5">=</text>
<text x="268.5" y="45.5">2.01V</text>
<text x="238.8" y="48">Resistors</text>
<text x="248.6" y="48">must</text>
<text x="254.4" y="48">be</text>
<text x="257.8" y="48">1%</text>
<text x="261.6" y="48">or</text>
<text x="264.8" y="48">better</text>
<text x="116.8" y="58.2">-3dB</text>
<text x="123.2" y="58.2">point</text>
<text x="129.2" y="58.2">=</text>
<text x="131.9" y="58.2">15.9kHz</text>
<text x="73.7" y="112.8">PCINT0</text>
<text x="81.3" y="112.8">RC controller</text>
<text x="95.4" y="112.8">input</text>
<text x="73.7" y="117.9">OC1B</text>
<text x="73.7" y="115.3">OC1A</text>
<text x="81.3" y="117.9">PWM timer</text>
<text x="92.7" y="117.9">outputs</text>
<text x="73.7" y="120.4">OC2A</text>
<text x="73.7" y="143.3">ADC3</text>
<text x="73.7" y="145.8">ADC4</text>
<text x="73.7" y="148.3">ADC5</text>
<text x="81.3" y="145.8">Comparator</text>
<text x="93.5" y="145.8">-ve</text>
<text x="98.3" y="145.8">input</text>
<text x="73.7" y="171.2">AIN0</text>
<text x="81.3" y="171.2">Comparator</text>
<text x="93.5" y="171.2">+ve</text>
<text x="98.3" y="171.2">input</text>
</g>
</svg>
